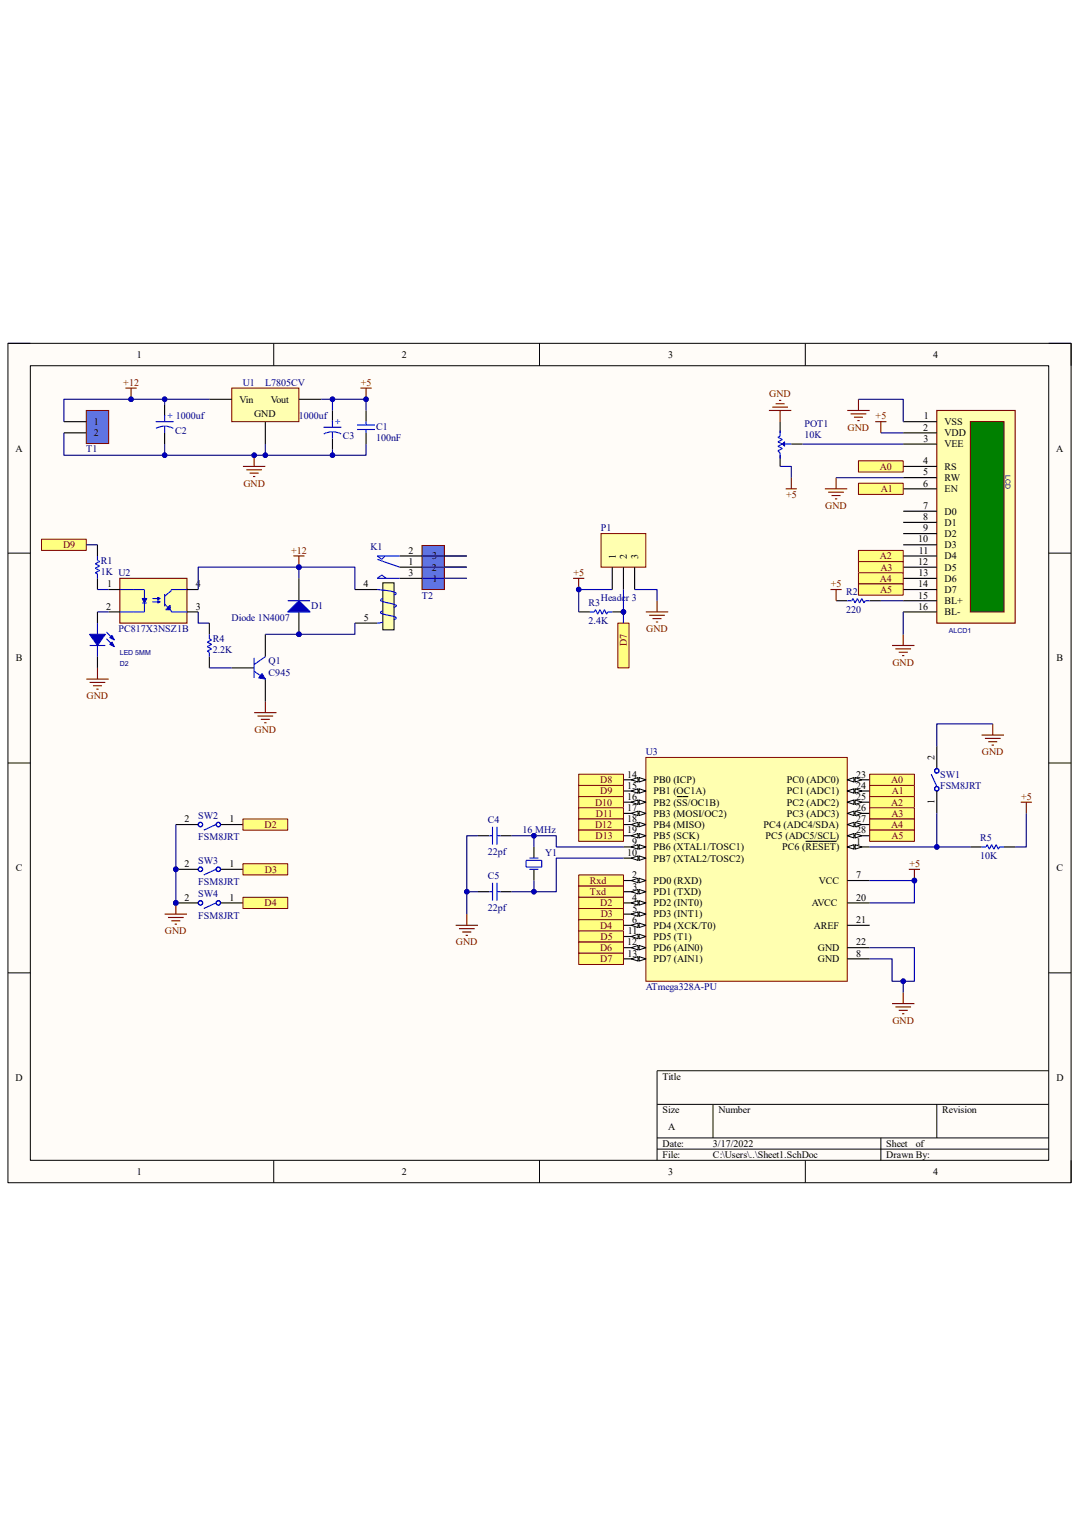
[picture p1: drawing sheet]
<svg xmlns="http://www.w3.org/2000/svg" width="210mm" height="297mm" viewBox="0 0 210 297" stroke-linecap="round" stroke-linejoin="round" font-family="sans-serif">
<path d="M1.5 66.8h207v163.4h-207z" fill-rule="evenodd" fill="#fffcf8"/>
<path d="M1.5 66.8h207v163.4h-207z" fill="none" stroke="#000" stroke-width=".19"/>
<path d="M5.9 71.2h198.2v154.6h-198.2z" fill-rule="evenodd" fill="#fffcf8"/>
<g fill="none" stroke="#000" stroke-width=".19">
<path d="M1.5 66.8h4.4M5.9 71.2h198.2v154.6h-198.2zM53.3 66.8v4.4M105 66.8v4.4M156.7 66.8v4.4M204.1 66.8h4.4v4.4M1.5 107.7h4.4M204.1 107.7h4.4M1.5 148.5h4.4M204.1 148.5h4.4M1.5 189.3h4.4M204.1 189.3h4.4"/>
<path d="M127.9 214.9h76.2M138.8 214.9v6.6M182.3 214.9v6.6M204.1 208.4h-76.2v17.4M53.3 225.8v4.4M105 225.8v4.4M127.9 221.5h76.2M127.9 223.7h76.2M156.7 225.8v4.4M171.4 221.5v4.3M208.5 225.8v4.4"/>
</g>
<path d="M125.7 147.4h39.2v43.6h-39.2z" fill-rule="evenodd" fill="#ffffb0"/>
<path d="M125.7 147.4h39.2v43.6h-39.2z" fill="none" stroke="#800000" stroke-width=".19"/>
<path d="M164.9 164.8h4.4" fill="none" stroke="#000" stroke-width=".22"/>
<path d="M164.9 164.8l1.3-.4v.9z" fill="#f8fcff"/>
<path d="M164.9 164.8l1.3-.4v.9z" fill="none" stroke="#000" stroke-width=".19"/>
<path d="M166.4 164.4l1.3 .4-1.3 .5z" fill="#f8fcff"/>
<path d="M166.4 164.4l1.3 .4-1.3 .5z" fill="none" stroke="#000" stroke-width=".19"/>
<path d="M121.3 171.4h4.4M156.8 163.8h6" fill="none" stroke="#000" stroke-width=".22"/>
<path d="M124.4 170.9l1.3 .5-1.3 .4z" fill="#f8fcff"/>
<path d="M124.4 170.9l1.3 .5-1.3 .4z" fill="none" stroke="#000" stroke-width=".19"/>
<path d="M122.9 171.4l1.3-.5v.9z" fill="#f8fcff"/>
<path d="M122.9 171.4l1.3-.5v.9z" fill="none" stroke="#000" stroke-width=".19"/>
<path d="M121.3 173.6h4.4" fill="none" stroke="#000" stroke-width=".22"/>
<path d="M124.4 173.1l1.3 .5-1.3 .4z" fill="#f8fcff"/>
<path d="M124.4 173.1l1.3 .5-1.3 .4z" fill="none" stroke="#000" stroke-width=".19"/>
<path d="M122.9 173.6l1.3-.5v.9z" fill="#f8fcff"/>
<path d="M122.9 173.6l1.3-.5v.9z" fill="none" stroke="#000" stroke-width=".19"/>
<path d="M121.3 175.7h4.4" fill="none" stroke="#000" stroke-width=".22"/>
<path d="M124.4 175.3l1.3 .4-1.3 .5z" fill="#f8fcff"/>
<path d="M124.4 175.3l1.3 .4-1.3 .5z" fill="none" stroke="#000" stroke-width=".19"/>
<path d="M122.9 175.7l1.3-.4v.9z" fill="#f8fcff"/>
<path d="M122.9 175.7l1.3-.4v.9z" fill="none" stroke="#000" stroke-width=".19"/>
<path d="M121.3 177.9h4.4" fill="none" stroke="#000" stroke-width=".22"/>
<path d="M124.4 177.5l1.3 .4-1.3 .5z" fill="#f8fcff"/>
<path d="M124.4 177.5l1.3 .4-1.3 .5z" fill="none" stroke="#000" stroke-width=".19"/>
<path d="M122.9 177.9l1.3-.4v.9z" fill="#f8fcff"/>
<path d="M122.9 177.9l1.3-.4v.9z" fill="none" stroke="#000" stroke-width=".19"/>
<path d="M121.3 180.1h4.4" fill="none" stroke="#000" stroke-width=".22"/>
<path d="M124.4 179.7l1.3 .4-1.3 .4z" fill="#f8fcff"/>
<path d="M124.4 179.7l1.3 .4-1.3 .4z" fill="none" stroke="#000" stroke-width=".19"/>
<path d="M122.9 180.1l1.3-.4v.8z" fill="#f8fcff"/>
<path d="M122.9 180.1l1.3-.4v.8z" fill="none" stroke="#000" stroke-width=".19"/>
<path d="M121.3 164.8h4.4M164.9 171.4h4.4M164.9 186.6h4.4" fill="none" stroke="#000" stroke-width=".22"/>
<path d="M124.4 164.4l1.3 .4-1.3 .5z" fill="#f8fcff"/>
<path d="M124.4 164.4l1.3 .4-1.3 .5z" fill="none" stroke="#000" stroke-width=".19"/>
<path d="M122.9 164.8l1.3-.4v.9z" fill="#f8fcff"/>
<path d="M122.9 164.8l1.3-.4v.9z" fill="none" stroke="#000" stroke-width=".19"/>
<path d="M121.3 167h4.4" fill="none" stroke="#000" stroke-width=".22"/>
<path d="M124.4 166.6l1.3 .4-1.3 .5z" fill="#f8fcff"/>
<path d="M124.4 166.6l1.3 .4-1.3 .5z" fill="none" stroke="#000" stroke-width=".19"/>
<path d="M122.9 167l1.3-.4v.9z" fill="#f8fcff"/>
<path d="M122.9 167l1.3-.4v.9z" fill="none" stroke="#000" stroke-width=".19"/>
<path d="M121.3 182.3h4.4" fill="none" stroke="#000" stroke-width=".22"/>
<path d="M124.4 181.8l1.3 .5-1.3 .4z" fill="#f8fcff"/>
<path d="M124.4 181.8l1.3 .5-1.3 .4z" fill="none" stroke="#000" stroke-width=".19"/>
<path d="M122.9 182.3l1.3-.5v.9z" fill="#f8fcff"/>
<path d="M122.9 182.3l1.3-.5v.9z" fill="none" stroke="#000" stroke-width=".19"/>
<path d="M121.3 184.4h4.4" fill="none" stroke="#000" stroke-width=".22"/>
<path d="M124.4 184l1.3 .4-1.3 .5z" fill="#f8fcff"/>
<path d="M124.4 184l1.3 .4-1.3 .5z" fill="none" stroke="#000" stroke-width=".19"/>
<path d="M122.9 184.4l1.3-.4v.9z" fill="#f8fcff"/>
<path d="M122.9 184.4l1.3-.4v.9z" fill="none" stroke="#000" stroke-width=".19"/>
<path d="M121.3 186.6h4.4" fill="none" stroke="#000" stroke-width=".22"/>
<path d="M124.4 186.2l1.3 .4-1.3 .5z" fill="#f8fcff"/>
<path d="M124.4 186.2l1.3 .4-1.3 .5z" fill="none" stroke="#000" stroke-width=".19"/>
<path d="M122.9 186.6l1.3-.4v.9z" fill="#f8fcff"/>
<path d="M122.9 186.6l1.3-.4v.9z" fill="none" stroke="#000" stroke-width=".19"/>
<path d="M121.3 151.8h4.4" fill="none" stroke="#000" stroke-width=".22"/>
<path d="M124.4 151.3l1.3 .5-1.3 .4z" fill="#f8fcff"/>
<path d="M124.4 151.3l1.3 .5-1.3 .4z" fill="none" stroke="#000" stroke-width=".19"/>
<path d="M122.9 151.8l1.3-.5v.9z" fill="#f8fcff"/>
<path d="M122.9 151.8l1.3-.5v.9z" fill="none" stroke="#000" stroke-width=".19"/>
<path d="M121.3 154h4.4" fill="none" stroke="#000" stroke-width=".22"/>
<path d="M124.4 153.5l1.3 .5-1.3 .4z" fill="#f8fcff"/>
<path d="M124.4 153.5l1.3 .5-1.3 .4z" fill="none" stroke="#000" stroke-width=".19"/>
<path d="M122.9 154l1.3-.5v.9z" fill="#f8fcff"/>
<path d="M122.9 154l1.3-.5v.9z" fill="none" stroke="#000" stroke-width=".19"/>
<path d="M121.3 156.1h4.4" fill="none" stroke="#000" stroke-width=".22"/>
<path d="M124.4 155.7l1.3 .4-1.3 .5z" fill="#f8fcff"/>
<path d="M124.4 155.7l1.3 .4-1.3 .5z" fill="none" stroke="#000" stroke-width=".19"/>
<path d="M122.9 156.1l1.3-.4v.9z" fill="#f8fcff"/>
<path d="M122.9 156.1l1.3-.4v.9z" fill="none" stroke="#000" stroke-width=".19"/>
<path d="M121.3 158.3h4.4M131.8 155h2.2" fill="none" stroke="#000" stroke-width=".22"/>
<path d="M124.4 157.9l1.3 .4-1.3 .4z" fill="#f8fcff"/>
<path d="M124.4 157.9l1.3 .4-1.3 .4z" fill="none" stroke="#000" stroke-width=".19"/>
<path d="M122.9 158.3l1.3-.4v.8z" fill="#f8fcff"/>
<path d="M122.9 158.3l1.3-.4v.8z" fill="none" stroke="#000" stroke-width=".19"/>
<path d="M121.3 160.5h4.4" fill="none" stroke="#000" stroke-width=".22"/>
<path d="M124.4 160.1l1.3 .4-1.3 .4z" fill="#f8fcff"/>
<path d="M124.4 160.1l1.3 .4-1.3 .4z" fill="none" stroke="#000" stroke-width=".19"/>
<path d="M122.9 160.5l1.3-.4v.8z" fill="#f8fcff"/>
<path d="M122.9 160.5l1.3-.4v.8z" fill="none" stroke="#000" stroke-width=".19"/>
<path d="M121.3 162.7h4.4" fill="none" stroke="#000" stroke-width=".22"/>
<path d="M124.4 162.2l1.3 .5-1.3 .4z" fill="#f8fcff"/>
<path d="M124.4 162.2l1.3 .5-1.3 .4z" fill="none" stroke="#000" stroke-width=".19"/>
<path d="M122.9 162.7l1.3-.5v.9z" fill="#f8fcff"/>
<path d="M122.9 162.7l1.3-.5v.9z" fill="none" stroke="#000" stroke-width=".19"/>
<path d="M164.9 151.8h4.4M164.9 175.7h4.4M164.9 180.1h4.4M164.9 184.4h4.4" fill="none" stroke="#000" stroke-width=".22"/>
<path d="M164.9 151.8l1.3-.5v.9z" fill="#f8fcff"/>
<path d="M164.9 151.8l1.3-.5v.9z" fill="none" stroke="#000" stroke-width=".19"/>
<path d="M166.4 151.3l1.3 .5-1.3 .4z" fill="#f8fcff"/>
<path d="M166.4 151.3l1.3 .5-1.3 .4z" fill="none" stroke="#000" stroke-width=".19"/>
<path d="M164.9 154h4.4" fill="none" stroke="#000" stroke-width=".22"/>
<path d="M164.9 154l1.3-.5v.9z" fill="#f8fcff"/>
<path d="M164.9 154l1.3-.5v.9z" fill="none" stroke="#000" stroke-width=".19"/>
<path d="M166.4 153.5l1.3 .5-1.3 .4z" fill="#f8fcff"/>
<path d="M166.4 153.5l1.3 .5-1.3 .4z" fill="none" stroke="#000" stroke-width=".19"/>
<path d="M164.9 156.1h4.4" fill="none" stroke="#000" stroke-width=".22"/>
<path d="M164.9 156.1l1.3-.4v.9z" fill="#f8fcff"/>
<path d="M164.9 156.1l1.3-.4v.9z" fill="none" stroke="#000" stroke-width=".19"/>
<path d="M166.4 155.7l1.3 .4-1.3 .5z" fill="#f8fcff"/>
<path d="M166.4 155.7l1.3 .4-1.3 .5z" fill="none" stroke="#000" stroke-width=".19"/>
<path d="M164.9 158.3h4.4" fill="none" stroke="#000" stroke-width=".22"/>
<path d="M164.9 158.3l1.3-.4v.8z" fill="#f8fcff"/>
<path d="M164.9 158.3l1.3-.4v.8z" fill="none" stroke="#000" stroke-width=".19"/>
<path d="M166.4 157.9l1.3 .4-1.3 .4z" fill="#f8fcff"/>
<path d="M166.4 157.9l1.3 .4-1.3 .4z" fill="none" stroke="#000" stroke-width=".19"/>
<path d="M164.9 160.5h4.4" fill="none" stroke="#000" stroke-width=".22"/>
<path d="M164.9 160.5l1.3-.4v.8z" fill="#f8fcff"/>
<path d="M164.9 160.5l1.3-.4v.8z" fill="none" stroke="#000" stroke-width=".19"/>
<path d="M166.4 160.1l1.3 .4-1.3 .4z" fill="#f8fcff"/>
<path d="M166.4 160.1l1.3 .4-1.3 .4z" fill="none" stroke="#000" stroke-width=".19"/>
<path d="M164.9 162.7h4.4" fill="none" stroke="#000" stroke-width=".22"/>
<path d="M164.9 162.7l1.3-.5v.9z" fill="#f8fcff"/>
<path d="M164.9 162.7l1.3-.5v.9z" fill="none" stroke="#000" stroke-width=".19"/>
<path d="M166.4 162.2l1.3 .5-1.3 .4z" fill="#f8fcff"/>
<path d="M166.4 162.2l1.3 .5-1.3 .4z" fill="none" stroke="#000" stroke-width=".19"/>
<path d="M176.9 169.2h2.2M178 169.2v2.2" fill="none" stroke="#800000" stroke-width=".22"/>
<circle cx="178" cy="171.4" r=".44" fill="#000080"/>
<circle cx="178" cy="171.4" r=".44" fill="none" stroke="#000080" stroke-width=".19"/>
<path d="M191.1 143.1h4.3M191.7 143.7h3.1M192.4 144.4h1.7M193 145h.5M193.2 140.9v2.2M198.7 156.1h2.2M199.8 156.1v2.2M173.6 195.3h4.4M174.3 196h3M174.9 196.6h1.8M175.6 197.3h.4M175.8 193.2v2.1" fill="none" stroke="#800000" stroke-width=".22"/>
<path d="M188.9 164.8h2.2M195.4 164.8h2.2" fill="none" stroke="#000" stroke-width=".22"/>
<path d="M191.1 164.8h.8l.2-.4 .5 .9 .4-.9 .5 .9 .4-.9 .4 .9 .2-.5h.9" fill="none" stroke="#00f" stroke-width=".22"/>
<path d="M112.6 152.9h8.7v2.1h-8.7z" fill-rule="evenodd" fill="#ffff80"/>
<path d="M112.6 152.9h8.7v2.1h-8.7z" fill="none" stroke="#800000" stroke-width=".19"/>
<path d="M112.6 155h8.7v2.2h-8.7z" fill-rule="evenodd" fill="#ffff80"/>
<path d="M112.6 155h8.7v2.2h-8.7z" fill="none" stroke="#800000" stroke-width=".19"/>
<path d="M112.6 157.2h8.7v2.2h-8.7z" fill-rule="evenodd" fill="#ffff80"/>
<path d="M112.6 157.2h8.7v2.2h-8.7z" fill="none" stroke="#800000" stroke-width=".19"/>
<path d="M112.6 159.4h8.7v2.2h-8.7z" fill-rule="evenodd" fill="#ffff80"/>
<path d="M112.6 159.4h8.7v2.2h-8.7z" fill="none" stroke="#800000" stroke-width=".19"/>
<path d="M112.6 161.6h8.7v2.2h-8.7z" fill-rule="evenodd" fill="#ffff80"/>
<path d="M112.6 161.6h8.7v2.2h-8.7z" fill="none" stroke="#800000" stroke-width=".19"/>
<path d="M112.6 176.8h8.7v2.2h-8.7z" fill-rule="evenodd" fill="#ffff80"/>
<path d="M112.6 176.8h8.7v2.2h-8.7z" fill="none" stroke="#800000" stroke-width=".19"/>
<path d="M112.6 179h8.7v2.2h-8.7z" fill-rule="evenodd" fill="#ffff80"/>
<path d="M112.6 179h8.7v2.2h-8.7z" fill="none" stroke="#800000" stroke-width=".19"/>
<path d="M112.6 181.2h8.7v2.2h-8.7z" fill-rule="evenodd" fill="#ffff80"/>
<path d="M112.6 181.2h8.7v2.2h-8.7z" fill="none" stroke="#800000" stroke-width=".19"/>
<path d="M112.6 183.4h8.7v2.1h-8.7z" fill-rule="evenodd" fill="#ffff80"/>
<path d="M112.6 183.4h8.7v2.1h-8.7z" fill="none" stroke="#800000" stroke-width=".19"/>
<path d="M112.6 185.5h8.7v2.2h-8.7z" fill-rule="evenodd" fill="#ffff80"/>
<path d="M112.6 185.5h8.7v2.2h-8.7z" fill="none" stroke="#800000" stroke-width=".19"/>
<path d="M112.6 170.3h8.7v2.2h-8.7z" fill-rule="evenodd" fill="#ffff80"/>
<path d="M112.6 170.3h8.7v2.2h-8.7z" fill="none" stroke="#800000" stroke-width=".19"/>
<path d="M112.6 172.5h8.7v2.1h-8.7z" fill-rule="evenodd" fill="#ffff80"/>
<path d="M112.6 172.5h8.7v2.1h-8.7z" fill="none" stroke="#800000" stroke-width=".19"/>
<path d="M103.9 164.8v2.2M103.9 169.2v2.2" fill="none" stroke="#000" stroke-width=".22"/>
<path d="M102.4 167.5h3v1.3h-3zM103 167h1.8M103 169.2h1.8" fill="none" stroke="#00f" stroke-width=".22"/>
<path d="M90.9 177.9v2.2M88.7 180.1h4.3M89.3 180.8h3.1M90 181.4h1.7M90.6 182.1h.5" fill="none" stroke="#800000" stroke-width=".22"/>
<path d="M112.6 174.6h8.7v2.2h-8.7z" fill-rule="evenodd" fill="#ffff80"/>
<path d="M112.6 174.6h8.7v2.2h-8.7z" fill="none" stroke="#800000" stroke-width=".19"/>
<path d="M112.6 150.7h8.7v2.2h-8.7z" fill-rule="evenodd" fill="#ffff80"/>
<path d="M112.6 150.7h8.7v2.2h-8.7z" fill="none" stroke="#800000" stroke-width=".19"/>
<path d="M169.3 152.9h8.7v2.1h-8.7z" fill-rule="evenodd" fill="#ffff80"/>
<path d="M169.3 152.9h8.7v2.1h-8.7z" fill="none" stroke="#800000" stroke-width=".19"/>
<path d="M169.3 155h8.7v2.2h-8.7z" fill-rule="evenodd" fill="#ffff80"/>
<path d="M169.3 155h8.7v2.2h-8.7z" fill="none" stroke="#800000" stroke-width=".19"/>
<path d="M169.3 157.2h8.7v2.2h-8.7z" fill-rule="evenodd" fill="#ffff80"/>
<path d="M169.3 157.2h8.7v2.2h-8.7z" fill="none" stroke="#800000" stroke-width=".19"/>
<path d="M169.3 150.7h8.7v2.2h-8.7z" fill-rule="evenodd" fill="#ffff80"/>
<path d="M169.3 150.7h8.7v2.2h-8.7z" fill="none" stroke="#800000" stroke-width=".19"/>
<path d="M182.3 145.2v4.4M182.3 154v4.3M93 173.6h2.2M93 162.7h2.2M97.4 173.6h2.2M97.4 162.7h2.2" fill="none" stroke="#000" stroke-width=".22"/>
<g fill="none" stroke="#00f" stroke-width=".22">
<path d="M181.3 150.7l1 2.4M95.2 173.6h.7M95.2 162.7h.7M95.9 160.9v3.5M95.9 171.8v3.5M96.7 160.9v3.5M96.7 171.8v3.5M96.7 173.6h.7M96.7 162.7h.7"/>
<circle cx="182.3" cy="150" r=".43"/>
<circle cx="182.3" cy="153.5" r=".43"/>
</g>
<path d="M169.3 159.4h8.7v2.2h-8.7z" fill-rule="evenodd" fill="#ffff80"/>
<path d="M169.3 159.4h8.7v2.2h-8.7z" fill="none" stroke="#800000" stroke-width=".19"/>
<path d="M169.3 161.6h8.7v2.2h-8.7z" fill-rule="evenodd" fill="#ffff80"/>
<path d="M169.3 161.6h8.7v2.2h-8.7z" fill="none" stroke="#800000" stroke-width=".19"/>
<path d="M182.3 79.9h15.3v41.4h-15.3z" fill-rule="evenodd" fill="#ffffb0"/>
<path d="M182.3 79.9h15.3v41.4h-15.3z" fill="none" stroke="#800000" stroke-width=".22"/>
<path d="M188.9 82.1h6.5v37h-6.5z" fill-rule="evenodd" fill="#008000"/>
<path d="M188.9 82.1h6.5v37h-6.5z" fill="none" stroke="#800000" stroke-width=".22"/>
<g fill="none" stroke="#000" stroke-width=".22">
<path d="M175.8 82.1h6.5M175.8 84.3h6.5M175.8 86.4h6.5M175.8 90.8h6.5M175.8 93h6.5M175.8 95.1h6.5M175.8 99.5h6.5M175.8 101.7h6.5M175.8 103.9h6.5M175.8 106h6.5M175.8 108.2h6.5M175.8 110.4h6.5"/>
<path d="M175.8 112.6h6.5M175.8 114.7h6.5M175.8 116.9h6.5M175.8 119.1h6.5"/>
</g>
<path d="M167.1 89.7h8.7v2.2h-8.7z" fill-rule="evenodd" fill="#ffff80"/>
<path d="M167.1 89.7h8.7v2.2h-8.7z" fill="none" stroke="#800000" stroke-width=".19"/>
<path d="M167.1 94.1h8.7v2.1h-8.7z" fill-rule="evenodd" fill="#ffff80"/>
<path d="M167.1 94.1h8.7v2.1h-8.7z" fill="none" stroke="#800000" stroke-width=".19"/>
<path d="M164.9 79.9h4.4M167.1 77.7v2.2M160.6 95.1h4.3M161.2 95.8h3.1M161.9 96.5h1.7M162.5 97.1h.5M162.7 93v2.1M165.6 80.5h3M166.2 81.2h1.8M166.9 81.9h.4M170.4 82.1h2.1M171.4 82.1v2.1" fill="none" stroke="#800000" stroke-width=".22"/>
<path d="M167.1 107.1h8.7v2.2h-8.7z" fill-rule="evenodd" fill="#ffff80"/>
<path d="M167.1 107.1h8.7v2.2h-8.7z" fill="none" stroke="#800000" stroke-width=".19"/>
<path d="M167.1 109.3h8.7v2.2h-8.7z" fill-rule="evenodd" fill="#ffff80"/>
<path d="M167.1 109.3h8.7v2.2h-8.7z" fill="none" stroke="#800000" stroke-width=".19"/>
<path d="M167.1 111.5h8.7v2.2h-8.7z" fill-rule="evenodd" fill="#ffff80"/>
<path d="M167.1 111.5h8.7v2.2h-8.7z" fill="none" stroke="#800000" stroke-width=".19"/>
<path d="M167.1 113.7h8.7v2.1h-8.7z" fill-rule="evenodd" fill="#ffff80"/>
<path d="M167.1 113.7h8.7v2.1h-8.7z" fill="none" stroke="#800000" stroke-width=".19"/>
<path d="M161.6 114.7h2.2M162.7 114.7v2.2M173.6 125.6h4.4M174.3 126.3h3M174.9 126.9h1.8M175.6 127.6h.4M175.8 123.5v2.1" fill="none" stroke="#800000" stroke-width=".22"/>
<path d="M151.8 82.1v2.1M151.8 88.6v2.2M162.7 116.9h2.2M169.3 116.9h2.1" fill="none" stroke="#000" stroke-width=".22"/>
<path d="M151.8 83.8v1.1l-.4 .2 .9 .5-.9 .4 .9 .4-.9 .5 .9 .4-.9 .4 .4 .5v1.1M152.5 86.4h1.5M164.9 116.9h.9l.2-.4 .4 .9 .5-.9 .4 .9 .4-.9 .5 .9 .2-.5h.9" fill="none" stroke="#00f" stroke-width=".22"/>
<path d="M152.7 86v.9l-.4-.5z" fill="#00f"/>
<path d="M152.7 86v.9l-.4-.5z" fill="none" stroke="#00f" stroke-width=".19"/>
<path d="M32 78.8v2.2M64.7 79.9v2.2M32 84.2v2.2M64.7 85.3v2.2M154 86.4h2.2" fill="none" stroke="#000" stroke-width=".22"/>
<path d="M149.7 79.9h4.3M150.3 79.2h3.1M151 78.6h1.7M151.6 77.9h.5M151.8 79.9v2.2M47.3 90.8h4.3M47.9 91.4h3.1M48.6 92.1h1.7M49.2 92.7h.5M49.5 88.6v2.2M152.9 95.1h2.2M154 93v2.1" fill="none" stroke="#800000" stroke-width=".22"/>
<path d="M30.3 82.1h3.5M32 82.9l1.1 .2 .6 .3M32 82.9l-1 .2-.6 .3M32 80.8v1.3M32 82.9v1.3M63 83.2h3.5M64.7 84l.7 .1 1 .4M64.7 84l-.7 .1-1 .4M64.7 81.9v1.3M64.7 84v1.3" fill="none" stroke="#00f" stroke-width=".22"/>
<circle cx="49.5" cy="88.6" r=".44" fill="#000080"/>
<circle cx="49.5" cy="88.6" r=".44" fill="none" stroke="#000080" stroke-width=".19"/>
<path d="M70.2 75.5h2.1M71.2 75.5v2.2" fill="none" stroke="#800000" stroke-width=".22"/>
<circle cx="71.2" cy="77.7" r=".44" fill="#000080"/>
<circle cx="71.2" cy="77.7" r=".44" fill="none" stroke="#000080" stroke-width=".19"/>
<path d="M24.4 75.5h2.2M25.5 75.5v2.2" fill="none" stroke="#800000" stroke-width=".22"/>
<circle cx="25.5" cy="77.7" r=".44" fill="#000080"/>
<circle cx="25.5" cy="77.7" r=".44" fill="none" stroke="#000080" stroke-width=".19"/>
<path d="M71.2 79.9v2.2M71.2 84.2v2.2" fill="none" stroke="#000" stroke-width=".22"/>
<path d="M69.5 82.7h3.5M69.5 83.6h3.5M71.2 82.1v.6M71.2 83.6v.6" fill="none" stroke="#00f" stroke-width=".22"/>
<path d="M16.8 79.9h4.3v6.4h-4.3z" fill-rule="evenodd" fill="#5f74e2"/>
<path d="M16.8 79.9h4.3v6.4h-4.3z" fill="none" stroke="#800000" stroke-width=".19"/>
<path d="M12.4 82.1h4.4M12.4 84.2h4.4" fill="none" stroke="#000" stroke-width=".22"/>
<path d="M45.1 75.5h13.1v6.6h-13.1z" fill-rule="evenodd" fill="#ffffb0"/>
<path d="M45.1 75.5h13.1v6.6h-13.1z" fill="none" stroke="#800000" stroke-width=".19"/>
<path d="M40.8 77.7h4.3M58.2 77.7h4.3M51.6 82.1v4.3M45.1 130h4.4M51.6 123.5v4.3M51.6 132.2v4.3" fill="none" stroke="#000" stroke-width=".22"/>
<path d="M49.5 138.7h4.3M50.1 139.4h3.1M51.6 136.5v2.2M50.8 140h1.7M51.4 140.7h.5" fill="none" stroke="#800000" stroke-width=".22"/>
<path d="M49.5 130.6l2.1 1.6M49.5 128v4M51.6 127.8l-2.1 1.5" fill="none" stroke="#00f" stroke-width=".22"/>
<path d="M51 131.1l.6 1.1-1.3-.2z" fill="#00f"/>
<path d="M51 131.1l.6 1.1-1.3-.2z" fill="none" stroke="#00f" stroke-width=".19"/>
<circle cx="58.2" cy="123.5" r=".44" fill="#000080"/>
<circle cx="58.2" cy="123.5" r=".44" fill="none" stroke="#000080" stroke-width=".19"/>
<path d="M58.2 119.1v4.4" fill="none" stroke="#000" stroke-width=".22"/>
<circle cx="58.2" cy="123.5" r=".44" fill="#000080"/>
<circle cx="58.2" cy="123.5" r=".44" fill="none" stroke="#000080" stroke-width=".19"/>
<path d="M58.2 112.6v4.3" fill="none" stroke="#000" stroke-width=".22"/>
<path d="M56 119.1l2.2-2.2 2.2 2.2z" fill="#00f"/>
<path d="M56 119.1l2.2-2.2 2.2 2.2zM56 116.9h4.4M17.4 125.6h3.1M19 121.3v2.2M19 125.6v2.2" fill="none" stroke="#00f" stroke-width=".22"/>
<path d="M17.4 123.5h3.1l-1.5 2.1z" fill-rule="evenodd" fill="#00f"/>
<path d="M17.4 123.5h3.1l-1.5 2.1z" fill="none" stroke="#00f" stroke-width=".22"/>
<path d="M21.4 125.4l.4-.4 .4 .9z" fill-rule="evenodd" fill="#00f"/>
<path d="M21.4 125.4l.4-.4 .4 .9z" fill="none" stroke="#00f" stroke-width=".22"/>
<path d="M21.4 124.1l.4-.4 .4 .8z" fill-rule="evenodd" fill="#00f"/>
<path d="M20.7 123l1.3 1.3M20.7 124.3l1.3 1.3M21.4 124.1l.4-.4 .4 .8z" fill="none" stroke="#00f" stroke-width=".22"/>
<path d="M19 119.1v2.2M19 127.8v2.2" fill="none" stroke="#000" stroke-width=".22"/>
<path d="M82.1 106.2h4.4v8.5h-4.4z" fill-rule="evenodd" fill="#5f74e2"/>
<path d="M82.1 106.2h4.4v8.5h-4.4z" fill="none" stroke="#800000" stroke-width=".19"/>
<path d="M19 106v2.2M19 112.6v2.1M86.5 112.6h4.4M86.5 110.4h4.4M86.5 108.2h4.4M40.8 121.3v2.2M40.8 127.8v2.2" fill="none" stroke="#000" stroke-width=".22"/>
<path d="M19 108.2v.9l.4 .2-.9 .4 .9 .5-.9 .4 .9 .4-.9 .5 .5 .2v.9M40.8 123.5v.8l.4 .2-.9 .5 .9 .4-.9 .5 .9 .4-.9 .4 .5 .2v.9" fill="none" stroke="#00f" stroke-width=".22"/>
<path d="M74.5 113.4h2.2v9.2h-2.2z" fill-rule="evenodd" fill="#ffffb0"/>
<path d="M74.5 113.4h2.2v9.2h-2.2z" fill="none" stroke="#000" stroke-width=".19"/>
<path d="M73.4 114.7l3.3 .5a.31 .31 0 0 1 .4 .4 .31 .31 0 0 1-.4 .2M73.4 108.9l4.4 1.5M74.5 118.9l-.4 .2a.39 .39 0 0 0 .5 .4l2 .5a.39 .39 0 0 1 .5 .4l-.4 .2M74.5 116.5l-.4 .2a.39 .39 0 0 0 .5 .4l2 .5a.39 .39 0 0 1 .5 .4l-.4 .2M75 108.2l-.7 .7-.9-.7h4.4M75.2 112.6l-.9-.7-.9 .7h4.4M74.5 121.1l-1.1 .2" fill="none" stroke="#00f" stroke-width=".22"/>
<path d="M69.1 114.7h4.3M77.8 110.4h4.3M77.8 108.2h4.3M77.8 112.6h4.3M69.1 121.3h4.3" fill="none" stroke="#000" stroke-width=".22"/>
<path d="M23.3 112.6h13.1v8.7h-13.1z" fill-rule="evenodd" fill="#ffffb0"/>
<path d="M23.3 112.6h13.1v8.7h-13.1z" fill="none" stroke="#800000" stroke-width=".22"/>
<g fill="none" stroke="#00f" stroke-width=".22">
<path d="M23.3 114.7h4.8v1.8M27.7 117.4h.9M28.1 117.4v1.7h-4.8M29.6 116.5h1.1M29.6 117.1h1.1M30.7 116.3v.4M30.7 116.9v.5M32 117.6l1.3 1.3v.2h3.1M32 115.6v2.4M32.5 118.4l.6-.6v.9h-.8zM32.5 118.4h.2M32.9 118.2l.2 .2"/>
<path d="M32.9 118.2l-.2 .2M32.9 118.2v.5l-.2-.3M33.1 118l-.2 .2M36.4 114.7h-3.1v.3l-1.3 1.1"/>
</g>
<path d="M27.7 116.5h.9l-.5 .9z" fill="#00f"/>
<path d="M27.7 116.5h.9l-.5 .9z" fill="none" stroke="#00f" stroke-width=".22"/>
<path d="M30.7 116.3l.5 .2-.5 .2z" fill="#00f"/>
<path d="M30.7 116.3l.5 .2-.5 .2z" fill="none" stroke="#00f" stroke-width=".22"/>
<path d="M30.7 116.9l.5 .2-.5 .3z" fill="#00f"/>
<path d="M30.7 116.9l.5 .2-.5 .3z" fill="none" stroke="#00f" stroke-width=".22"/>
<path d="M21.2 114.7h2.1M21.2 119.1h2.1M36.4 114.7h2.2M36.4 119.1h2.2" fill="none" stroke="#000" stroke-width=".22"/>
<path d="M57.1 108.2h2.2M58.2 108.2v2.2M16.8 132.2h4.4M17.4 132.8h3.1M18.1 133.5h1.7M18.8 134.1h.4M19 130v2.2" fill="none" stroke="#800000" stroke-width=".22"/>
<circle cx="58.2" cy="110.4" r=".44" fill="#000080"/>
<circle cx="58.2" cy="110.4" r=".44" fill="none" stroke="#000080" stroke-width=".19"/>
<g fill="none" stroke="#00f" stroke-width=".22">
<path d="M42 160.5l-2.3 1.1"/>
<circle cx="39" cy="160.5" r=".43"/>
<circle cx="42.5" cy="160.5" r=".43"/>
</g>
<path d="M34.2 160.5h4.4M42.9 160.5h4.4" fill="none" stroke="#000" stroke-width=".22"/>
<circle cx="34.2" cy="169.2" r=".44" fill="#000080"/>
<circle cx="34.2" cy="169.2" r=".44" fill="none" stroke="#000080" stroke-width=".19"/>
<g fill="none" stroke="#00f" stroke-width=".22">
<path d="M42 169.2l-2.3 1.1"/>
<circle cx="39" cy="169.2" r=".43"/>
<circle cx="42.5" cy="169.2" r=".43"/>
</g>
<path d="M34.2 169.2h4.4M42.9 169.2h4.4" fill="none" stroke="#000" stroke-width=".22"/>
<circle cx="34.2" cy="169.2" r=".44" fill="#000080"/>
<circle cx="34.2" cy="169.2" r=".44" fill="none" stroke="#000080" stroke-width=".19"/>
<circle cx="34.2" cy="175.7" r=".44" fill="#000080"/>
<circle cx="34.2" cy="175.7" r=".44" fill="none" stroke="#000080" stroke-width=".19"/>
<g fill="none" stroke="#00f" stroke-width=".22">
<path d="M42 175.7l-2.3 1.1"/>
<circle cx="39" cy="175.7" r=".43"/>
<circle cx="42.5" cy="175.7" r=".43"/>
</g>
<path d="M34.2 175.7h4.4M42.9 175.7h4.4" fill="none" stroke="#000" stroke-width=".22"/>
<circle cx="34.2" cy="175.7" r=".44" fill="#000080"/>
<circle cx="34.2" cy="175.7" r=".44" fill="none" stroke="#000080" stroke-width=".19"/>
<path d="M32 177.9h4.4M32.7 178.6h3.1M33.3 179.2h1.8M34 179.9h.4M34.2 175.7v2.2" fill="none" stroke="#800000" stroke-width=".22"/>
<circle cx="34.2" cy="175.7" r=".44" fill="#000080"/>
<circle cx="34.2" cy="175.7" r=".44" fill="none" stroke="#000080" stroke-width=".19"/>
<path d="M47.3 159.4h8.7v2.2h-8.7z" fill-rule="evenodd" fill="#ffff80"/>
<path d="M47.3 159.4h8.7v2.2h-8.7z" fill="none" stroke="#800000" stroke-width=".19"/>
<path d="M47.3 168.1h8.7v2.2h-8.7z" fill-rule="evenodd" fill="#ffff80"/>
<path d="M47.3 168.1h8.7v2.2h-8.7z" fill="none" stroke="#800000" stroke-width=".19"/>
<path d="M47.3 174.6h8.7v2.2h-8.7z" fill-rule="evenodd" fill="#ffff80"/>
<path d="M47.3 174.6h8.7v2.2h-8.7z" fill="none" stroke="#800000" stroke-width=".19"/>
<path d="M8.1 104.9h8.7v2.2h-8.7z" fill-rule="evenodd" fill="#ffff80"/>
<path d="M8.1 104.9h8.7v2.2h-8.7z" fill="none" stroke="#800000" stroke-width=".19"/>
<path d="M117 103.9h8.7v6.5h-8.7z" fill-rule="evenodd" fill="#ffffb0"/>
<path d="M117 103.9h8.7v6.5h-8.7z" fill="none" stroke="#800000" stroke-width=".19"/>
<path d="M119.2 110.4v4.3M121.3 110.4v4.3M123.5 110.4v4.3" fill="none" stroke="#000" stroke-width=".22"/>
<path d="M111.5 112.6h2.2M112.6 112.6v2.1M125.7 119.1h4.4M126.4 119.8h3M127.9 116.9v2.2M127 120.4h1.8M127.7 121.1h.4" fill="none" stroke="#800000" stroke-width=".22"/>
<circle cx="112.6" cy="114.7" r=".44" fill="#000080"/>
<circle cx="112.6" cy="114.7" r=".44" fill="none" stroke="#000080" stroke-width=".19"/>
<path d="M120.3 121.3h2.1v8.7h-2.1z" fill-rule="evenodd" fill="#ffff80"/>
<path d="M120.3 121.3h2.1v8.7h-2.1z" fill="none" stroke="#800000" stroke-width=".19"/>
<path d="M121.3 114.7v6.6" fill="none" stroke="#000080" stroke-width=".22"/>
<circle cx="121.3" cy="119.1" r=".44" fill="#000080"/>
<circle cx="121.3" cy="119.1" r=".44" fill="none" stroke="#000080" stroke-width=".19"/>
<path d="M12.4 84.2v4.4h39.2v-2.2" fill="none" stroke="#000080" stroke-width=".22"/>
<circle cx="51.6" cy="88.6" r=".44" fill="#000080"/>
<circle cx="51.6" cy="88.6" r=".44" fill="none" stroke="#000080" stroke-width=".19"/>
<circle cx="49.5" cy="88.6" r=".44" fill="#000080"/>
<circle cx="49.5" cy="88.6" r=".44" fill="none" stroke="#000080" stroke-width=".19"/>
<circle cx="32" cy="88.6" r=".44" fill="#000080"/>
<circle cx="32" cy="88.6" r=".44" fill="none" stroke="#000080" stroke-width=".19"/>
<path d="M40.8 77.7h-28.4v4.4" fill="none" stroke="#000080" stroke-width=".22"/>
<circle cx="32" cy="77.7" r=".44" fill="#000080"/>
<circle cx="32" cy="77.7" r=".44" fill="none" stroke="#000080" stroke-width=".19"/>
<circle cx="25.5" cy="77.7" r=".44" fill="#000080"/>
<circle cx="25.5" cy="77.7" r=".44" fill="none" stroke="#000080" stroke-width=".19"/>
<path d="M16.8 106h2.2M19 119.1h2.2M19 114.7h2.2M38.6 119.1v2.2h2.2M38.6 114.7v-4.3h30.5v4.3" fill="none" stroke="#000080" stroke-width=".22"/>
<circle cx="58.2" cy="110.4" r=".44" fill="#000080"/>
<circle cx="58.2" cy="110.4" r=".44" fill="none" stroke="#000080" stroke-width=".19"/>
<path d="M40.8 130h4.3M69.1 121.3v2.2h-17.5" fill="none" stroke="#000080" stroke-width=".22"/>
<circle cx="58.2" cy="123.5" r=".44" fill="#000080"/>
<circle cx="58.2" cy="123.5" r=".44" fill="none" stroke="#000080" stroke-width=".19"/>
<path d="M64.7 87.5v1.1h-13.1" fill="none" stroke="#000080" stroke-width=".22"/>
<circle cx="51.6" cy="88.6" r=".44" fill="#000080"/>
<circle cx="51.6" cy="88.6" r=".44" fill="none" stroke="#000080" stroke-width=".19"/>
<circle cx="64.7" cy="88.6" r=".44" fill="#000080"/>
<circle cx="64.7" cy="88.6" r=".44" fill="none" stroke="#000080" stroke-width=".19"/>
<path d="M62.5 77.7h8.7v2.2" fill="none" stroke="#000080" stroke-width=".22"/>
<circle cx="71.2" cy="77.7" r=".44" fill="#000080"/>
<circle cx="71.2" cy="77.7" r=".44" fill="none" stroke="#000080" stroke-width=".19"/>
<circle cx="64.7" cy="77.7" r=".44" fill="#000080"/>
<circle cx="64.7" cy="77.7" r=".44" fill="none" stroke="#000080" stroke-width=".19"/>
<path d="M71.2 86.4v2.2h-6.5" fill="none" stroke="#000080" stroke-width=".22"/>
<circle cx="64.7" cy="88.6" r=".44" fill="#000080"/>
<circle cx="64.7" cy="88.6" r=".44" fill="none" stroke="#000080" stroke-width=".19"/>
<path d="M82.1 112.6h8.8M82.1 110.4h8.8M82.1 108.2h8.8M90.9 173.6h2.1" fill="none" stroke="#000080" stroke-width=".22"/>
<circle cx="90.9" cy="173.6" r=".44" fill="#000080"/>
<circle cx="90.9" cy="173.6" r=".44" fill="none" stroke="#000080" stroke-width=".19"/>
<path d="M93 162.7h-2.1v15.2" fill="none" stroke="#000080" stroke-width=".22"/>
<circle cx="90.9" cy="173.6" r=".44" fill="#000080"/>
<circle cx="90.9" cy="173.6" r=".44" fill="none" stroke="#000080" stroke-width=".19"/>
<path d="M103.9 171.4v2.2h-4.3" fill="none" stroke="#000080" stroke-width=".22"/>
<circle cx="103.9" cy="173.6" r=".44" fill="#000080"/>
<circle cx="103.9" cy="173.6" r=".44" fill="none" stroke="#000080" stroke-width=".19"/>
<path d="M99.6 162.7h8.7v2.1h13" fill="none" stroke="#000080" stroke-width=".22"/>
<circle cx="103.9" cy="162.7" r=".44" fill="#000080"/>
<circle cx="103.9" cy="162.7" r=".44" fill="none" stroke="#000080" stroke-width=".19"/>
<path d="M121.3 167h-13v6.6h-4.4" fill="none" stroke="#000080" stroke-width=".22"/>
<circle cx="103.9" cy="173.6" r=".44" fill="#000080"/>
<circle cx="103.9" cy="173.6" r=".44" fill="none" stroke="#000080" stroke-width=".19"/>
<path d="M167.1 77.7h8.7v4.4M151.8 90.8h2.2v2.2M156.2 86.4h19.6M162.7 93h13.1M123.5 114.7h4.4v2.2M169.3 184.4h8.7v6.6h-4.4v-4.4h-4.3" fill="none" stroke="#000080" stroke-width=".22"/>
<circle cx="175.8" cy="191" r=".44" fill="#000080"/>
<circle cx="175.8" cy="191" r=".44" fill="none" stroke="#000080" stroke-width=".19"/>
<path d="M178 171.4v4.3h-8.7" fill="none" stroke="#000080" stroke-width=".22"/>
<circle cx="178" cy="171.4" r=".44" fill="#000080"/>
<circle cx="178" cy="171.4" r=".44" fill="none" stroke="#000080" stroke-width=".19"/>
<path d="M169.3 171.4h8.7" fill="none" stroke="#000080" stroke-width=".22"/>
<circle cx="178" cy="171.4" r=".44" fill="#000080"/>
<circle cx="178" cy="171.4" r=".44" fill="none" stroke="#000080" stroke-width=".19"/>
<path d="M169.3 164.8h13" fill="none" stroke="#000080" stroke-width=".22"/>
<circle cx="182.3" cy="164.8" r=".44" fill="#000080"/>
<circle cx="182.3" cy="164.8" r=".44" fill="none" stroke="#000080" stroke-width=".19"/>
<path d="M171.4 84.3h4.4M171.4 116.9h4.4M182.3 158.3v6.5h6.6" fill="none" stroke="#000080" stroke-width=".22"/>
<circle cx="182.3" cy="164.8" r=".44" fill="#000080"/>
<circle cx="182.3" cy="164.8" r=".44" fill="none" stroke="#000080" stroke-width=".19"/>
<path d="M32 86.4v2.2M193.2 140.9h-10.9v4.3M199.8 158.3v6.5h-2.2" fill="none" stroke="#000080" stroke-width=".22"/>
<circle cx="32" cy="88.6" r=".44" fill="#000080"/>
<circle cx="32" cy="88.6" r=".44" fill="none" stroke="#000080" stroke-width=".19"/>
<path d="M32 77.7v1.1" fill="none" stroke="#000080" stroke-width=".22"/>
<circle cx="32" cy="77.7" r=".44" fill="#000080"/>
<circle cx="32" cy="77.7" r=".44" fill="none" stroke="#000080" stroke-width=".19"/>
<path d="M34.2 160.5v15.2" fill="none" stroke="#000080" stroke-width=".22"/>
<circle cx="34.2" cy="175.7" r=".44" fill="#000080"/>
<circle cx="34.2" cy="175.7" r=".44" fill="none" stroke="#000080" stroke-width=".19"/>
<circle cx="34.2" cy="169.2" r=".44" fill="#000080"/>
<circle cx="34.2" cy="169.2" r=".44" fill="none" stroke="#000080" stroke-width=".19"/>
<path d="M58.2 110.4v2.2" fill="none" stroke="#000080" stroke-width=".22"/>
<circle cx="58.2" cy="110.4" r=".44" fill="#000080"/>
<circle cx="58.2" cy="110.4" r=".44" fill="none" stroke="#000080" stroke-width=".19"/>
<path d="M64.7 77.7v2.2" fill="none" stroke="#000080" stroke-width=".22"/>
<circle cx="64.7" cy="77.7" r=".44" fill="#000080"/>
<circle cx="64.7" cy="77.7" r=".44" fill="none" stroke="#000080" stroke-width=".19"/>
<path d="M103.9 162.7v2.1" fill="none" stroke="#000080" stroke-width=".22"/>
<circle cx="103.9" cy="162.7" r=".44" fill="#000080"/>
<circle cx="103.9" cy="162.7" r=".44" fill="none" stroke="#000080" stroke-width=".19"/>
<path d="M175.8 191v2.2" fill="none" stroke="#000080" stroke-width=".22"/>
<circle cx="175.8" cy="191" r=".44" fill="#000080"/>
<circle cx="175.8" cy="191" r=".44" fill="none" stroke="#000080" stroke-width=".19"/>
<path d="M175.8 119.1v4.4" fill="none" stroke="#000080" stroke-width=".22"/>
<circle cx="121.3" cy="119.1" r=".44" fill="#000080"/>
<circle cx="121.3" cy="119.1" r=".44" fill="none" stroke="#000080" stroke-width=".19"/>
<path d="M119.2 119.1h2.1" fill="none" stroke="#000" stroke-width=".22"/>
<circle cx="121.3" cy="119.1" r=".44" fill="#000080"/>
<circle cx="121.3" cy="119.1" r=".44" fill="none" stroke="#000080" stroke-width=".19"/>
<path d="M112.6 119.1h2.2" fill="none" stroke="#000" stroke-width=".22"/>
<path d="M114.8 119.1h.9l.2-.4 .4 .8 .5-.8 .4 .8 .4-.8 .5 .8 .2-.4h.9" fill="none" stroke="#00f" stroke-width=".22"/>
<path d="M119.2 114.7h-6.6v4.4" fill="none" stroke="#000080" stroke-width=".22"/>
<circle cx="112.6" cy="114.7" r=".44" fill="#000080"/>
<circle cx="112.6" cy="114.7" r=".44" fill="none" stroke="#000080" stroke-width=".19"/>
<g font-size="1.9">
<text x="26.6" y="69.6">1</text>
<text x="78.2" y="69.6">2</text>
<text x="130" y="69.6">3</text>
<text x="181.7" y="69.6">4</text>
<text x="18.3" y="82.7">1</text>
<text x="46.6" y="78.4">Vin</text>
<text x="49.4" y="81.2">GND</text>
<text x="52.7" y="78.4">Vout</text>
<text x="179.7" y="83.8">2</text>
<text x="179.8" y="81.6">1</text>
<text x="183.9" y="82.7">VSS</text>
<text x="3" y="87.9">A</text>
<text x="18.3" y="84.9">2</text>
<text x="179.7" y="86">3</text>
<text x="183.9" y="84.9">VDD</text>
<text x="183.9" y="87.1">VEE</text>
<text x="205.6" y="87.9">A</text>
<text x="179.7" y="90.3">4</text>
<text x="179.7" y="94.7">6</text>
<text x="179.7" y="92.5">5</text>
<text x="183.9" y="91.4">RS</text>
<text x="183.9" y="93.6">RW</text>
<text x="183.9" y="95.8">EN</text>
<text x="179.7" y="99.1">7</text>
<text x="179.7" y="101.3">8</text>
<text x="183.9" y="100.2">D0</text>
<text x="79.5" y="107.8">2</text>
<text x="178.7" y="105.6">10</text>
<text x="178.9" y="107.8">11</text>
<text x="179.7" y="103.4">9</text>
<text x="183.9" y="102.3">D1</text>
<text x="183.9" y="104.5">D2</text>
<text x="183.9" y="106.7">D3</text>
<text x="79.5" y="109.9">1</text>
<text x="79.5" y="112.1">3</text>
<text x="84" y="111">2</text>
<text x="84.1" y="108.9">3</text>
<text x="84.2" y="113.2">1</text>
<text x="119.8" y="108.9" transform="rotate(-90 119.8 108.9)">1</text>
<text x="122" y="108.9" transform="rotate(-90 122 108.9)">2</text>
<text x="124.2" y="108.9" transform="rotate(-90 124.2 108.9)">3</text>
<text x="178.7" y="109.9">12</text>
<text x="178.8" y="112.1">13</text>
<text x="183.9" y="108.9">D4</text>
<text x="183.9" y="111">D5</text>
<text x="183.9" y="113.2">D6</text>
<text x="20.7" y="118.7">2</text>
<text x="20.8" y="114.3">1</text>
<text x="38.1" y="114.3">4</text>
<text x="38.1" y="118.7">3</text>
<text x="70.7" y="114.3">4</text>
<text x="178.7" y="114.3">14</text>
<text x="178.7" y="118.7">16</text>
<text x="178.7" y="116.5">15</text>
<text x="183.9" y="115.4">D7</text>
<text x="183.9" y="117.6">BL+</text>
<text x="183.9" y="119.8">BL-</text>
<text x="70.8" y="120.9">5</text>
<text x="3.1" y="128.7">B</text>
<text x="205.7" y="128.7">B</text>
<text x="181.9" y="147.9" transform="rotate(-90 181.9 147.9)">2</text>
<text x="122" y="151.3">14</text>
<text x="122" y="155.7">16</text>
<text x="122.1" y="153.5">15</text>
<text x="127.2" y="152.4">PB0 (ICP)</text>
<text x="127.2" y="154.6">PB1 (OC1A)</text>
<text x="153.1" y="152.4">PC0 (ADC0)</text>
<text x="153.1" y="154.6">PC1 (ADC1)</text>
<text x="166.6" y="151.3">23</text>
<text x="166.6" y="153.5">24</text>
<text x="166.6" y="155.7">25</text>
<text x="35.9" y="160.1">2</text>
<text x="44.7" y="160.1">1</text>
<text x="122" y="157.9">17</text>
<text x="122.1" y="160.1">18</text>
<text x="127.2" y="156.8">PB2 (SS/OC1B)</text>
<text x="127.2" y="159">PB3 (MOSI/OC2)</text>
<text x="127.2" y="161.2">PB4 (MISO)</text>
<text x="148.6" y="161.2">PC4 (ADC4/SDA)</text>
<text x="153.1" y="156.8">PC2 (ADC2)</text>
<text x="153.1" y="159">PC3 (ADC3)</text>
<text x="166.6" y="157.9">26</text>
<text x="166.6" y="160.1">27</text>
<text x="181.9" y="156.4" transform="rotate(-90 181.9 156.4)">1</text>
<text x="122" y="166.6">10</text>
<text x="122" y="162.2">19</text>
<text x="123" y="164.4">9</text>
<text x="127.2" y="165.5">PB6 (XTAL1/TOSC1)</text>
<text x="127.2" y="167.7">PB7 (XTAL2/TOSC2)</text>
<text x="127.2" y="163.3">PB5 (SCK)</text>
<text x="149" y="163.3">PC5 (ADC5/SCL)</text>
<text x="152.2" y="165.5">PC6 (RESET)</text>
<text x="166.6" y="164.4">1</text>
<text x="166.6" y="162.2">28</text>
<text x="3.1" y="169.6">C</text>
<text x="35.9" y="168.8">2</text>
<text x="44.7" y="168.8">1</text>
<text x="123" y="170.9">2</text>
<text x="123.1" y="173.1">3</text>
<text x="127.2" y="172">PD0 (RXD)</text>
<text x="159.4" y="172">VCC</text>
<text x="166.6" y="170.9">7</text>
<text x="205.7" y="169.6">C</text>
<text x="35.9" y="175.3">2</text>
<text x="44.7" y="175.3">1</text>
<text x="123" y="175.3">4</text>
<text x="123" y="179.7">6</text>
<text x="123.1" y="177.5">5</text>
<text x="127.2" y="174.2">PD1 (TXD)</text>
<text x="127.2" y="176.4">PD2 (INT0)</text>
<text x="127.2" y="178.6">PD3 (INT1)</text>
<text x="158" y="176.4">AVCC</text>
<text x="166.6" y="175.3">20</text>
<text x="166.6" y="179.7">21</text>
<text x="122" y="184">12</text>
<text x="122.2" y="181.8">11</text>
<text x="127.2" y="180.8">PD4 (XCK/T0)</text>
<text x="127.2" y="182.9">PD5 (T1)</text>
<text x="127.2" y="185.1">PD6 (AIN0)</text>
<text x="158.4" y="180.8">AREF</text>
<text x="159.2" y="185.1">GND</text>
<text x="166.6" y="184">22</text>
<text x="122.1" y="186.2">13</text>
<text x="127.2" y="187.3">PD7 (AIN1)</text>
<text x="159.2" y="187.3">GND</text>
<text x="166.6" y="186.2">8</text>
<text x="3" y="210.4">D</text>
<text x="128.9" y="210.1">Title</text>
<text x="205.6" y="210.4">D</text>
<text x="128.9" y="216.7">Size</text>
<text x="130" y="220">A</text>
<text x="139.8" y="216.7">Number</text>
<text x="183.4" y="216.7">Revision</text>
<text x="128.9" y="223.2">Date:</text>
<text x="128.9" y="225.4">File:</text>
<text x="138.8" y="223.2">3/17/2022</text>
<text x="138.8" y="225.4">C:\Users\..\Sheet1.SchDoc</text>
<text x="172.5" y="225.4">Drawn By:</text>
<text x="172.5" y="223.2">Sheet</text>
<text x="178.2" y="223.2">of</text>
<text x="26.6" y="228.7">1</text>
<text x="78.2" y="228.7">2</text>
<text x="130" y="228.7">3</text>
<text x="181.7" y="228.7">4</text>
</g>
<g font-size="1.9" fill="#800000">
<text x="24" y="75.1">+12</text>
<text x="70.2" y="75.1">+5</text>
<text x="149.7" y="77.3">GND</text>
<text x="165" y="83.8">GND</text>
<text x="170.4" y="81.6">+5</text>
<text x="47.4" y="94.7">GND</text>
<text x="171.3" y="91.4">A0</text>
<text x="171.4" y="95.8">A1</text>
<text x="153" y="96.9">+5</text>
<text x="160.6" y="99.1">GND</text>
<text x="12.3" y="106.7">D9</text>
<text x="56.6" y="107.8">+12</text>
<text x="111.6" y="112.1">+5</text>
<text x="171.3" y="108.9">A2</text>
<text x="171.3" y="113.2">A4</text>
<text x="171.4" y="111">A3</text>
<text x="161.7" y="114.3">+5</text>
<text x="171.3" y="115.4">A5</text>
<text x="122" y="125.8" transform="rotate(-90 122 125.8)">D7</text>
<text x="125.8" y="123">GND</text>
<text x="173.7" y="129.5">GND</text>
<text x="16.8" y="136.1">GND</text>
<text x="49.5" y="142.6">GND</text>
<text x="191.1" y="147">GND</text>
<text x="116.8" y="154.6">D9</text>
<text x="116.8" y="152.4">D8</text>
<text x="173.4" y="152.4">A0</text>
<text x="173.6" y="154.6">A1</text>
<text x="198.8" y="155.7">+5</text>
<text x="51.5" y="161.2">D2</text>
<text x="115.8" y="156.8">D10</text>
<text x="115.8" y="161.2">D12</text>
<text x="116" y="159">D11</text>
<text x="173.4" y="156.8">A2</text>
<text x="173.4" y="161.2">A4</text>
<text x="173.5" y="159">A3</text>
<text x="115.9" y="163.3">D13</text>
<text x="173.5" y="163.3">A5</text>
<text x="51.6" y="169.8">D3</text>
<text x="114.8" y="172">Rxd</text>
<text x="177" y="168.8">+5</text>
<text x="51.5" y="176.4">D4</text>
<text x="114.8" y="174.2">Txd</text>
<text x="116.8" y="176.4">D2</text>
<text x="116.9" y="178.6">D3</text>
<text x="32.1" y="181.8">GND</text>
<text x="88.7" y="184">GND</text>
<text x="116.8" y="180.8">D4</text>
<text x="116.8" y="185.1">D6</text>
<text x="116.9" y="182.9">D5</text>
<text x="116.8" y="187.3">D7</text>
<text x="173.7" y="199.3">GND</text>
</g>
<g font-size="1.9" fill="#000080">
<text x="47.3" y="75.1">U1</text>
<text x="51.6" y="75.1">L7805CV</text>
<text x="34.2" y="81.6">1000uf</text>
<text x="58.2" y="81.6">1000uf</text>
<text x="73.2" y="83.6">C1</text>
<text x="156.6" y="83.1">POT1</text>
<text x="16.8" y="88.1">T1</text>
<text x="34.1" y="84.4">C2</text>
<text x="66.8" y="85.5">C3</text>
<text x="73.2" y="85.8">100nF</text>
<text x="156.6" y="85.3">10K</text>
<text x="72.1" y="107.1">K1</text>
<text x="117" y="103.4">P1</text>
<text x="19.6" y="109.7">R1</text>
<text x="19.6" y="111.9">1K U2</text>
<text x="60.5" y="118.4">D1</text>
<text x="82.1" y="116.5">T2</text>
<text x="114.6" y="118">R3</text>
<text x="117" y="116.9">Header 3</text>
<text x="164.7" y="115.8">R2</text>
<text x="164.7" y="119.3">220</text>
<text x="23.1" y="123">PC817X3NSZ1B</text>
<text x="41.4" y="125">R4</text>
<text x="45.1" y="120.9">Diode 1N4007</text>
<text x="114.6" y="121.5">2.4K</text>
<text x="41.4" y="127.2">2.2K</text>
<text x="52.3" y="131.5">C945</text>
<text x="52.3" y="129.3">Q1</text>
<text x="125.7" y="147">U3</text>
<text x="183" y="151.3">SW1</text>
<text x="183" y="153.5">FSM8JRT</text>
<text x="38.6" y="159.4">SW2</text>
<text x="95" y="160.3">C4</text>
<text x="38.6" y="163.5">FSM8JRT</text>
<text x="95" y="166.4">22pf</text>
<text x="101.7" y="162.2">16 MHz</text>
<text x="106.1" y="166.6">Y1</text>
<text x="190.8" y="163.7">R5</text>
<text x="190.8" y="167.3">10K</text>
<text x="38.6" y="168.1">SW3</text>
<text x="38.6" y="172.3">FSM8JRT</text>
<text x="95" y="171.2">C5</text>
<text x="38.6" y="174.7">SW4</text>
<text x="38.6" y="178.8">FSM8JRT</text>
<text x="95" y="177.2">22pf</text>
<text x="125.7" y="192.7">ATmega328A-PU</text>
</g>
<g font-size="1.8" fill="#00f">
<text x="32.5" y="80.5" transform="rotate(90 32.5 80.5)">+</text>
<text x="65.2" y="81.6" transform="rotate(90 65.2 81.6)">+</text>
</g>
<g font-size="1.4" fill="#000080">
<text x="195.7" y="92.5" transform="rotate(90 195.7 92.5)">LCD</text>
<text x="184.7" y="123.1">ALCD1</text>
<text x="23.3" y="129.7">D2</text>
<text x="23.3" y="127.5">LED 5MM</text>
</g>
</svg>
